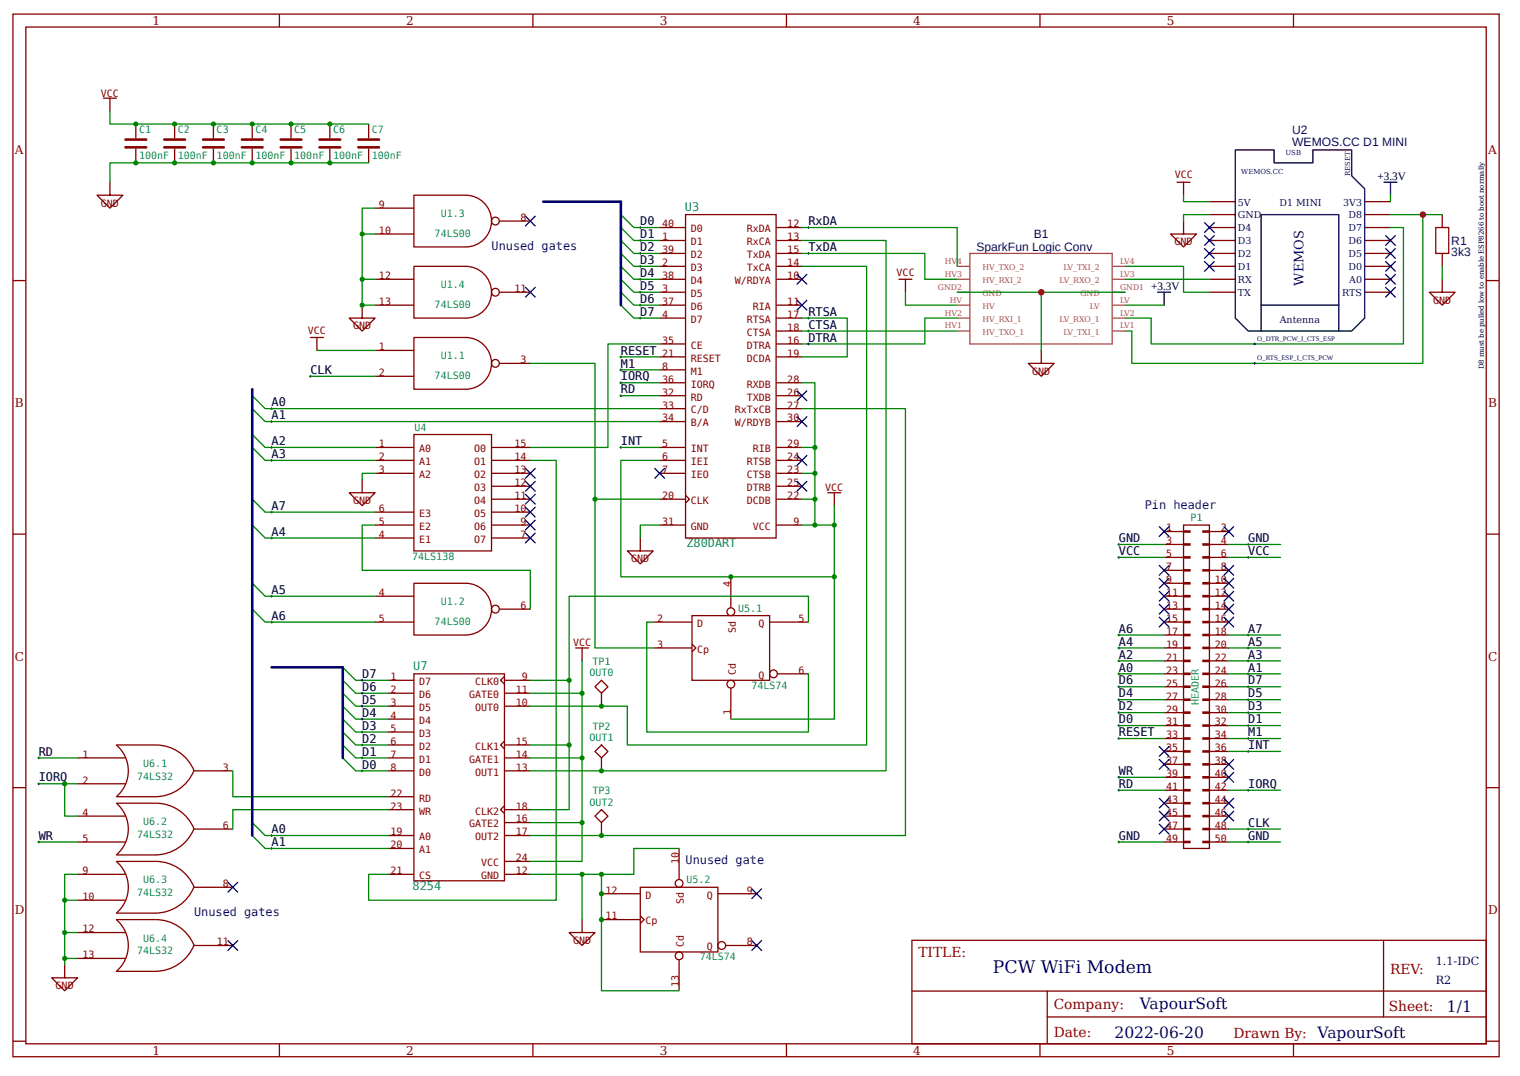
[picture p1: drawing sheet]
<svg xmlns="http://www.w3.org/2000/svg" width="297mm" height="210mm" viewBox="0 0 297 210" stroke-linecap="round" stroke-linejoin="round" font-family="sans-serif">
<g fill="none" stroke="#840000" stroke-width=".25">
<path d="M20.2 19.2h2.5M21.5 19.2v2.5M21.5 35.6v2.5h2.5l-2.5 2.6-2.5-2.6h2.5M26.5 24.2v2.8M26.5 29v2.8M34.1 24.2v2.8M34.1 29v2.8M41.7 24.2v2.8M41.7 29v2.8M49.3 24.2v2.8M49.3 29v2.8M56.9 24.2v2.8"/>
<path d="M56.9 29v2.8M64.5 24.2v2.8M64.5 29v2.8M72 24.2v2.8M72 29v2.8M80.9 38.1h10.1a5.1 5.1 0 0 1 5.1 5.1 5.1 5.1 0 0 1-5.1 5.1h-10.1zM230 35.6h2.6M231.3 35.6v2.5M70.8 59.6v2.6h2.5l-2.5 2.5-2.6-2.5h2.6M73.3 54.6h7.6M73.3 59.6h7.6M73.3 45.7h7.6"/>
<path d="M73.3 40.7h7.6M80.9 52h10.1a5.1 5.1 0 0 1 5.1 5.1 5.1 5.1 0 0 1-5.1 5.1h-10.1zM97.6 57.1h6M97.6 43.2h6M128.9 47h5.1M128.9 54.6h5.1M128.9 59.6h5.1M128.9 44.5h5.1M128.9 52h5.1M128.9 49.5h5.1M128.9 57.1h5.1M134 41.9h17.7v63.2h-17.7z"/>
<path d="M151.7 47h5M151.7 54.6h5M151.7 59.6h5M151.7 44.5h5M151.7 52h5M151.7 49.5h5M175.7 54.6h2.5M176.9 54.6v2.5M231.3 43.2v2.5h2.5l-2.5 2.6-2.5-2.6h2.5M281.8 54.6v2.5h2.6l-2.6 2.5-2.5-2.5h2.5M60.7 65.9h2.5M61.9 65.9v2.6"/>
<path d="M73.3 68.5h7.6M73.3 73.5h7.6M80.9 65.9h10.1a5.1 5.1 0 0 1 5.1 5.1 5.1 5.1 0 0 1-5.1 5.1h-10.1zM97.6 71h6M128.9 67.2h5.1M128.9 62.2h5.1M128.9 69.7h5.1M128.9 77.3h5.1M128.9 79.9h5.1M128.9 74.8h5.1M128.9 72.3h5.1M151.7 67.2h5"/>
<path d="M151.7 62.2h5M151.7 64.7h5M151.7 69.7h5M151.7 77.3h5M151.7 79.9h5M151.7 74.8h5M203.5 68.5v2.5h2.5l-2.5 2.5-2.5-2.5h2.5M70.8 93.8v2.5h2.5l-2.5 2.5-2.6-2.5h2.6M73.3 92.5h7.6M73.3 90h7.6M73.3 87.4h7.6M80.9 84.9h15.2v22.8h-15.2z"/>
<path d="M96.1 97.5h7.5M96.1 92.5h7.5M96.1 90h7.5M96.1 95h7.5M96.1 87.4h7.5M128.9 97.5h5.1M128.9 92.5h5.1M128.9 90h5.1M128.9 87.4h5.1M128.9 82.4h5.1M134 96.8l.7 .7-.7 .8M151.7 97.5h5"/>
<path d="M151.7 92.5h5M151.7 90h5M151.7 95h5M151.7 87.4h5M151.7 82.4h5M161.8 96.3h2.5M163 96.3v2.5M73.3 102.6h7.6M73.3 100.1h7.6M73.3 105.1h7.6M73.3 116.5h7.6M80.9 114h10.1a5.1 5.1 0 0 1 5.1 5 5.1 5.1 0 0 1-5.1 5.1h-10.1z"/>
<path d="M96.1 102.6h7.5M96.1 100.1h7.5M96.1 105.1h7.5M97.6 119h6M125.1 105.1v2.6h2.6l-2.6 2.5-2.5-2.5h2.5M128.9 102.6h5.1M142.8 112.7v6.1M151.7 102.6h5M227.5 116.5h3.8M227.5 119h3.8M227.5 103.9h3.8M227.5 114h3.8"/>
<path d="M227.5 106.4h3.8M227.5 108.9h3.8M227.5 111.4h3.8M231.3 118.9h1.3v.3h-1.3zM231.3 116.4h1.3v.2h-1.3zM231.3 113.8h1.3v.3h-1.3zM231.3 111.3h1.3v.3h-1.3zM231.3 108.8h1.3v.2h-1.3zM231.3 106.3h1.3v.2h-1.3zM231.3 103.7h1.3v.3h-1.3zM231.3 102.6h5v63.2h-5zM235.1 118.9h1.2v.3h-1.2z"/>
<path d="M235.1 116.4h1.2v.2h-1.2zM235.1 113.8h1.2v.3h-1.2zM235.1 111.3h1.2v.3h-1.2zM235.1 108.8h1.2v.2h-1.2zM235.1 106.3h1.2v.2h-1.2zM235.1 103.7h1.2v.3h-1.2zM236.3 116.5h3.8M236.3 119h3.8M236.3 103.9h3.8M236.3 114h3.8M236.3 106.4h3.8M236.3 108.9h3.8"/>
<path d="M236.3 111.4h3.8M73.3 121.6h7.6M75.8 132.9h5.1M75.8 138h5.1M75.8 135.5h5.1M80.9 131.7h17.7v40.4h-17.7zM98.6 132.2l-.8 .7 .8 .8M98.6 132.9h5M98.6 138h5M98.6 135.5h5M112.5 126.6h2.5M113.7 126.6v2.5"/>
<path d="M116.3 134.2l1.2-1.3 1.3 1.3-1.3 1.3zM117.5 135.5v2.5M127.7 121.6h7.5M127.7 126.6h7.5M135.2 120.3h15.2v12.6h-15.2zM135.2 125.9l.8 .7-.8 .8M142.8 134.4v6.1M150.4 121.6h7.6M151.9 131.7h6.1M227.5 121.6h3.8M227.5 126.6h3.8M227.5 131.7h3.8"/>
<path d="M227.5 124.1h3.8M227.5 129.1h3.8M227.5 134.2h3.8M227.5 136.7h3.8M227.5 139.3h3.8M231.3 139.1h1.3v.3h-1.3zM231.3 136.6h1.3v.3h-1.3zM231.3 134.1h1.3v.2h-1.3zM231.3 131.5h1.3v.3h-1.3zM231.3 129h1.3v.3h-1.3zM231.3 126.5h1.3v.2h-1.3zM231.3 124h1.3v.2h-1.3z"/>
<path d="M231.3 121.4h1.3v.3h-1.3zM235.1 139.1h1.2v.3h-1.2zM235.1 136.6h1.2v.3h-1.2zM235.1 134.1h1.2v.2h-1.2zM235.1 131.5h1.2v.3h-1.2zM235.1 129h1.2v.3h-1.2zM235.1 126.5h1.2v.2h-1.2zM235.1 124h1.2v.2h-1.2zM235.1 121.4h1.2v.3h-1.2zM236.3 121.6h3.8M236.3 126.6h3.8M236.3 131.7h3.8"/>
<path d="M236.3 124.1h3.8M236.3 129.1h3.8M236.3 134.2h3.8M236.3 136.7h3.8M236.3 139.3h3.8M15.2 148.1h9.3M15.2 153.2h9.3M15.2 159.5h9.3M30.3 145.6h-7.5a6.6 6.6 0 0 1 0 10.1M30.3 156.9l-7.5 .1a6.6 6.6 0 0 1 0 10l7.5 .1a8.2 8.2 0 0 0 7.6-5.1M30.4 145.6a8.1 8.1 0 0 1 7.5 5h7.6M30.4 156.9a8.1 8.1 0 0 1 7.5 5.1h7.6"/>
<path d="M37.9 150.6a8.2 8.2 0 0 1-7.6 5.1h-7.6M75.8 148.1h5.1M75.8 150.6h5.1M75.8 155.7h5.1M75.8 145.6h5.1M75.8 158.2h5.1M75.8 140.5h5.1M75.8 143h5.1M98.6 144.8l-.8 .8 .8 .7M98.6 157.5l-.8 .7 .8 .8M98.6 148.1h5M98.6 150.6h5"/>
<path d="M98.6 145.6h5M98.6 158.2h5M116.3 159.5l1.2-1.3 1.3 1.3-1.3 1.2zM117.5 145.6l1.3 1.2-1.3 1.3-1.2-1.3zM117.5 148.1v2.5M227.5 159.5h3.8M227.5 156.9h3.8M227.5 141.8h3.8M227.5 144.3h3.8M227.5 146.8h3.8M227.5 149.4h3.8M227.5 151.9h3.8"/>
<path d="M227.5 154.4h3.8M231.3 159.3h1.3v.3h-1.3zM231.3 156.8h1.3v.3h-1.3zM231.3 154.3h1.3v.2h-1.3zM231.3 151.8h1.3v.2h-1.3zM231.3 149.2h1.3v.3h-1.3zM231.3 146.7h1.3v.3h-1.3zM231.3 144.2h1.3v.2h-1.3zM231.3 141.7h1.3v.2h-1.3zM235.1 159.3h1.2v.3h-1.2zM235.1 156.8h1.2v.3h-1.2zM235.1 154.3h1.2v.2h-1.2z"/>
<path d="M235.1 151.8h1.2v.2h-1.2zM235.1 149.2h1.2v.3h-1.2zM235.1 146.7h1.2v.3h-1.2zM235.1 144.2h1.2v.2h-1.2zM235.1 141.7h1.2v.2h-1.2zM236.3 159.5h3.8M236.3 156.9h3.8M236.3 141.8h3.8M236.3 144.3h3.8M236.3 146.8h3.8M236.3 149.4h3.8M236.3 151.9h3.8"/>
<path d="M236.3 154.4h3.8M15.2 164.5h9.3M15.2 170.8h9.3M15.2 175.9h9.3M22.7 168.3h7.6M22.7 179.7h7.6M22.8 168.3a6.6 6.6 0 0 1 0 10.1h7.5a8.2 8.2 0 0 0 7.6-5.1M22.8 179.7a6.6 6.6 0 0 1 0 10.1M30.4 168.3a8.1 8.1 0 0 1 7.5 5.1h7.6M30.4 179.7a8.1 8.1 0 0 1 7.5 5l7.6 .1M75.8 170.8h5.1M75.8 163.3h5.1"/>
<path d="M75.8 165.8h5.1M98.6 170.8h5M98.6 160.7h5M98.6 163.3h5M98.6 168.3h5M113.7 179.7v2.5h2.6l-2.6 2.6-2.5-2.6h2.5M117.5 179.7h7.6M117.5 174.6h7.6M117.5 160.7v2.6M125.1 173.4h15.2v12.6h-15.2zM125.1 178.9l.8 .8-.8 .8M132.7 165.8v6.1"/>
<path d="M140.3 174.6h7.6M227.5 164.5h3.8M227.5 162h3.8M231.3 164.4h1.3v.3h-1.3zM231.3 161.9h1.3v.2h-1.3zM235.1 164.4h1.2v.3h-1.2zM235.1 161.9h1.2v.2h-1.2zM236.3 164.5h3.8M236.3 162h3.8M12.6 188.5v2.6h2.6l-2.6 2.5-2.5-2.5h2.5M15.2 182.2h9.3M15.2 187.3h9.3"/>
<path d="M37.9 184.7a8.2 8.2 0 0 1-7.6 5.1h-7.6M132.7 187.5v6.1M141.8 184.8h6.1"/>
<circle cx="96.8" cy="43.2" r=".76"/>
<circle cx="96.8" cy="57.1" r=".76"/>
<circle cx="96.8" cy="71" r=".76"/>
<circle cx="96.8" cy="119" r=".76"/>
<circle cx="142.8" cy="119.5" r=".76"/>
<circle cx="142.8" cy="133.7" r=".76"/>
<circle cx="151.2" cy="131.7" r=".76"/>
<circle cx="132.7" cy="172.6" r=".76"/>
<circle cx="132.7" cy="186.8" r=".76"/>
<circle cx="141" cy="184.8" r=".76"/>
</g>
<g fill="none" stroke="#080" stroke-width=".25">
<path d="M231.3 38.1v1.3h5M271.7 38.1v1.3M121.3 41.9l2.6 2.6M121.3 44.5l2.6 2.5M121.3 47l2.6 2.5M121.3 49.5l2.6 2.5M121.3 52l2.6 2.6M121.3 54.6l2.6 2.5M121.3 57.1l2.6 2.5M121.3 59.6l2.6 2.6M156.7 44.5h30.4v7.5M156.7 49.5h24v5.1h6.4"/>
<path d="M176.9 57.1v2.5h10.2M187.1 57.1h16.4M219.9 57.1h-16.4v11.4M219.9 52h11.4v5.1h5M219.9 54.6h16.4M219.9 59.6h7.6M236.3 41.9h-5v1.3M271.7 44.5h2.6v22.7h-49.3v-5h-5.1M271.7 41.9h6.4v29.1h-56.9v-6.3h-1.3M278.1 41.9h3.7M281.8 52v2.6M49.3 77.3l2.5 2.6h77.1"/>
<path d="M49.3 79.9l2.5 2.5M156.7 62.2h8.9v7.5h-8.9M156.7 64.7h30.4M187.1 62.2h-6.4v5h-24M49.3 84.9l2.5 2.5M49.3 87.4l2.5 2.6M49.3 97.5l2.5 2.6M49.3 102.6l2.5 2.5M49.3 114l2.5 2.5M49.3 119l2.5 2.6M67 130.4l2.5 2.5M67 132.9l2.5 2.6"/>
<path d="M67 135.5l2.5 2.5M67 138l2.5 2.5M218.6 131.7h8.9M67 140.5l2.5 2.5M67 143l2.5 2.6M67 145.6l2.5 2.5M67 148.1l2.5 2.5M49.3 160.7l2.5 2.6h24M49.3 163.3l2.5 2.5"/>
</g>
<g fill="#000" stroke="#000" stroke-width=".2">
<path d="M125.1 44.2v.5zM124.9 44.5h.5z"/>
<path d="M125.1 46.7v.5zM124.9 47h.5z"/>
<path d="M125.1 49.3v.5zM124.9 49.5h.5z"/>
<path d="M125.1 51.8v.5zM124.9 52h.5z"/>
<path d="M125.1 54.3v.5zM124.9 54.6h.5z"/>
<path d="M125.1 56.8v.6zM124.9 57.1h.5z"/>
<path d="M125.1 59.4v.5zM124.9 59.6h.5z"/>
<path d="M158 49.3v.5zM157.7 49.5h.5z"/>
<path d="M158 44.2v.5zM157.7 44.5h.5z"/>
<path d="M53.1 79.6v.5zM52.8 79.9h.5z"/>
<path d="M60.7 73.3v.5zM60.4 73.5h.5z"/>
<path d="M121.3 69.5v.5zM121.1 69.7h.5z"/>
<path d="M121.3 72v.5zM121.1 72.3h.5z"/>
<path d="M121.3 74.5v.5zM121.1 74.8h.5z"/>
<path d="M121.3 77.1v.5zM121.1 77.3h.5z"/>
<path d="M125.1 61.9v.5zM124.9 62.2h.5z"/>
<path d="M158 61.9v.5zM157.7 62.2h.5z"/>
<path d="M158 64.4v.5zM157.7 64.7h.5z"/>
<path d="M158 67v.5zM157.7 67.2h.5z"/>
<path d="M245.2 67v.5zM244.9 67.2h.5z"/>
<path d="M245.2 70.8v.5zM244.9 71h.5z"/>
<path d="M53.1 82.1v.5zM52.8 82.4h.5z"/>
<path d="M53.1 87.2v.5zM52.8 87.4h.5z"/>
<path d="M53.1 89.7v.5zM52.8 90h.5z"/>
<path d="M53.1 99.8v.5zM52.8 100.1h.5z"/>
<path d="M121.3 87.2v.5zM121.1 87.4h.5z"/>
<path d="M53.1 104.9v.5zM52.8 105.1h.5z"/>
<path d="M53.1 116.2v.6zM52.8 116.5h.5z"/>
<path d="M218.6 106.1v.5zM218.4 106.4h.5z"/>
<path d="M218.6 108.7v.5zM218.4 108.9h.5z"/>
<path d="M243.9 106.1v.5zM243.7 106.4h.5z"/>
<path d="M243.9 108.7v.5zM243.7 108.9h.5z"/>
<path d="M53.1 121.3v.5zM52.8 121.6h.5z"/>
<path d="M70.8 137.7v.5zM70.5 138h.5z"/>
<path d="M70.8 135.2v.5zM70.5 135.5h.5z"/>
<path d="M70.8 132.7v.5zM70.5 132.9h.5z"/>
<path d="M218.6 123.8v.5zM218.4 124.1h.5z"/>
<path d="M218.6 126.4v.5zM218.4 126.6h.5z"/>
<path d="M218.6 128.9v.5zM218.4 129.1h.5z"/>
<path d="M218.6 131.4v.5zM218.4 131.7h.5z"/>
<path d="M218.6 133.9v.5zM218.4 134.2h.5z"/>
<path d="M218.6 136.5v.5zM218.4 136.7h.5z"/>
<path d="M218.6 139v.5zM218.4 139.3h.5z"/>
<path d="M243.9 123.8v.5zM243.7 124.1h.5z"/>
<path d="M243.9 126.4v.5zM243.7 126.6h.5z"/>
<path d="M243.9 128.9v.5zM243.7 129.1h.5z"/>
<path d="M243.9 131.4v.5zM243.7 131.7h.5z"/>
<path d="M243.9 133.9v.5zM243.7 134.2h.5z"/>
<path d="M243.9 136.5v.5zM243.7 136.7h.5z"/>
<path d="M243.9 139v.5zM243.7 139.3h.5z"/>
<path d="M7.6 152.9v.5zM7.3 153.2h.5z"/>
<path d="M7.6 147.8v.6zM7.3 148.1h.5z"/>
<path d="M70.8 142.8v.5zM70.5 143h.5z"/>
<path d="M70.8 145.3v.5zM70.5 145.6h.5z"/>
<path d="M70.8 147.8v.6zM70.5 148.1h.5z"/>
<path d="M70.8 150.4v.5zM70.5 150.6h.5z"/>
<path d="M70.8 140.3v.5zM70.5 140.5h.5z"/>
<path d="M218.6 141.5v.5zM218.4 141.8h.5z"/>
<path d="M218.6 144.1v.5zM218.4 144.3h.5z"/>
<path d="M218.6 151.6v.5zM218.4 151.9h.5z"/>
<path d="M218.6 154.2v.5zM218.4 154.4h.5z"/>
<path d="M243.9 141.5v.5zM243.7 141.8h.5z"/>
<path d="M243.9 144.1v.5zM243.7 144.3h.5z"/>
<path d="M243.9 146.6v.5zM243.7 146.8h.5z"/>
<path d="M243.9 154.2v.5zM243.7 154.4h.5z"/>
<path d="M7.6 164.3v.5zM7.3 164.5h.5z"/>
<path d="M53.1 163v.5zM52.8 163.3h.5z"/>
<path d="M53.1 165.5v.5zM52.8 165.8h.5z"/>
<path d="M218.6 164.3v.5zM218.4 164.5h.5z"/>
<path d="M243.9 164.3v.5zM243.7 164.5h.5z"/>
<path d="M243.9 161.8v.5zM243.7 162h.5z"/>
</g>
<g fill="#000" stroke="#000084" stroke-width=".25">
<path d="M102.6 42.2l2 2zM104.6 42.2l-2 2z"/>
<path d="M102.6 56.1l2 2zM104.6 56.1l-2 2z"/>
<path d="M157.7 53.6l-2 2zM155.7 53.6l2 2z"/>
<path d="M235.3 51l2.1 2.1zM235.3 53.1l2.1-2.1z"/>
<path d="M235.3 46l2.1 2zM235.3 48l2.1-2z"/>
<path d="M235.3 43.5l2.1 2zM235.3 45.5l2.1-2z"/>
<path d="M235.3 48.5l2.1 2zM235.3 50.5l2.1-2z"/>
<path d="M270.7 46l2 2zM270.7 48l2-2z"/>
<path d="M270.7 53.6l2 2zM270.7 55.6l2-2z"/>
<path d="M270.7 56.1l2 2zM272.7 56.1l-2 2z"/>
<path d="M270.7 51l2 2.1zM270.7 53.1l2-2.1z"/>
<path d="M270.7 48.5l2 2zM272.7 48.5l-2 2z"/>
<path d="M157.7 76.3l-2 2zM155.7 76.3l2 2z"/>
<path d="M157.7 58.6l-2 2zM155.7 58.6l2 2z"/>
<path d="M104.6 91.5l-2 2zM102.6 91.5l2 2z"/>
<path d="M102.6 96l2-2zM102.6 94l2 2z"/>
<path d="M102.6 98.6l2-2.1zM102.6 96.5l2 2.1z"/>
<path d="M129.9 91.5l-2 2zM127.9 91.5l2 2z"/>
<path d="M155.7 91l2-2zM155.7 89l2 2z"/>
<path d="M157.7 81.4l-2 2zM155.7 81.4l2 2z"/>
<path d="M155.7 96l2-2zM155.7 94l2 2z"/>
<path d="M104.6 99.1l-2 2zM102.6 99.1l2 2z"/>
<path d="M102.6 103.6l2-2zM102.6 101.6l2 2z"/>
<path d="M102.6 106.1l2-2zM102.6 104.1l2 2z"/>
<path d="M226.5 104.9l2-2zM226.5 102.9l2 2z"/>
<path d="M226.5 112.5l2-2.1zM226.5 110.4l2 2.1z"/>
<path d="M226.5 113l2 2zM226.5 115l2-2z"/>
<path d="M226.5 115.5l2 2zM228.5 115.5l-2 2z"/>
<path d="M226.5 118l2 2zM226.5 120l2-2z"/>
<path d="M239.1 104.9l2-2zM239.1 102.9l2 2z"/>
<path d="M239.1 113l2 2zM239.1 115l2-2z"/>
<path d="M239.1 115.5l2 2zM241.1 115.5l-2 2z"/>
<path d="M239.1 118l2 2zM239.1 120l2-2z"/>
<path d="M239.1 110.4l2 2.1zM239.1 112.5l2-2.1z"/>
<path d="M226.5 120.5l2 2.1zM226.5 122.6l2-2.1z"/>
<path d="M239.1 120.5l2 2.1zM239.1 122.6l2-2.1z"/>
<path d="M226.5 158l2-2.1zM226.5 155.9l2 2.1z"/>
<path d="M226.5 145.8l2 2zM226.5 147.8l2-2z"/>
<path d="M226.5 148.4l2 2zM228.5 148.4l-2 2z"/>
<path d="M226.5 158.5l2 2zM228.5 158.5l-2 2z"/>
<path d="M239.1 148.4l2 2zM241.1 148.4l-2 2z"/>
<path d="M239.1 158.5l2 2zM241.1 158.5l-2 2z"/>
<path d="M239.1 155.9l2 2.1zM239.1 158l2-2.1z"/>
<path d="M239.1 150.9l2 2zM241.1 150.9l-2 2z"/>
<path d="M44.5 174.4l2-2zM44.5 172.4l2 2z"/>
<path d="M148.9 173.6l-2 2.1zM146.9 173.6l2 2.1z"/>
<path d="M226.5 161l2 2zM226.5 163l2-2z"/>
<path d="M46.5 183.7l-2 2.1zM44.5 183.7l2 2.1z"/>
<path d="M148.9 183.7l-2 2.1zM146.9 183.7l2 2.1z"/>
</g>
<g fill="none" stroke="#840000" stroke-width=".51">
<path d="M24.5 28.8h4.1M24.5 27.3h4.1M32.1 28.8h4M32.1 27.3h4M39.7 28.8h4M39.7 27.3h4M47.3 28.8h4M47.3 27.3h4M54.9 28.8h4M54.9 27.3h4M62.4 28.8h4.1M62.4 27.3h4.1"/>
<path d="M70 28.8h4.1M70 27.3h4.1"/>
</g>
<g fill="none" stroke="#008400" stroke-width=".25">
<path d="M21.5 21.7v2.5h50.5M72 31.8h-50.5v3.8M70.8 54.6h2.5M70.8 45.7v13.9h2.5M70.8 45.7h2.5M73.3 40.7h-2.5v5M123.9 44.5h5M123.9 47h5M123.9 49.5h5M123.9 52h5M123.9 54.6h5M123.9 57.1h5"/>
<path d="M123.9 59.6h5M156.7 52h12.7v93.6h-46.8v-7.6h-19M156.7 47h16.5v103.6h-69.6M60.7 73.5h12.6M61.9 68.5h11.4M103.6 71h12.7v26.5M121.3 69.7h7.6M121.3 72.3h7.6M121.3 74.8h7.6M121.3 77.3h7.6M123.9 62.2h5M128.9 67.2h-10.1v20.2h-15.2"/>
<path d="M156.7 79.9h20.2v83.4h-73.3M156.7 74.8h2.5v12.6M51.8 82.4h77.1M51.8 87.4h21.5M51.8 90h21.5M73.3 92.5h-2.5v1.3M103.6 90h5.1v85.9h-36.7v-5.1h3.8M116.3 97.5v29.1h11.4M116.3 97.5h12.6M121.3 87.4h7.6M128.9 90h-7.6v22.7h41.7M156.7 87.4h2.5"/>
<path d="M156.7 97.5h2.5M156.7 92.5h2.5M159.2 87.4v15.2M163 98.8v13.9M51.8 100.1h21.5M51.8 116.5h21.5M51.8 105.1h21.5M73.3 102.6h-2.5v8.8h32.8v7.6M128.9 102.6h-3.8v2.5M156.7 102.6h6.3M163 112.7v27.8h-20.2M218.6 106.4h8.9"/>
<path d="M218.6 108.9h8.9M240.1 106.4h10.1M240.1 108.9h10.1M51.8 121.6h21.5M69.5 132.9h6.3M69.5 135.5h6.3M69.5 138h6.3M103.6 132.9h7.6M103.6 135.5h10.1M111.2 132.9v12.7M113.7 129.1v31.6M127.7 121.6h-1.3v21.4h31.6v-11.3"/>
<path d="M158 121.6v-5.1h-46.8v16.4M218.6 124.1h8.9M218.6 126.6h8.9M218.6 129.1h8.9M218.6 134.2h8.9M218.6 136.7h8.9M218.6 139.3h8.9M240.1 124.1h10.1M240.1 126.6h10.1M240.1 129.1h10.1M240.1 134.2h10.1M240.1 136.7h10.1"/>
<path d="M240.1 139.3h10.1M240.1 131.7h10.1M7.6 148.1h7.6M7.6 153.2h7.6M12.6 153.2v6.3h2.6M45.5 150.6v5.1h30.3M69.5 140.5h6.3M69.5 143h6.3M69.5 145.6h6.3M69.5 148.1h6.3M69.5 150.6h6.3M75.8 158.2h-30.3v3.8"/>
<path d="M103.6 145.6h7.6M103.6 148.1h10.1M111.2 145.6v12.6h-7.6M218.6 141.8h8.9M218.6 144.3h8.9M218.6 151.9h8.9M218.6 154.4h8.9M240.1 141.8h10.1M240.1 144.3h10.1M240.1 154.4h10.1M240.1 146.8h10.1M7.6 164.5h7.6"/>
<path d="M12.6 175.9h2.6M12.6 175.9v12.6M15.2 170.8h-2.6v5.1M51.8 165.8h24M103.6 160.7h10.1M103.6 170.8h13.9M113.7 160.7v7.6h-10.1M113.7 170.8v8.9M117.5 170.8v22.8h15.2M132.7 165.8h-8.8v5h-6.4M218.6 164.5h8.9M240.1 164.5h10.1"/>
<path d="M240.1 162h10.1M12.6 182.2h2.6M12.6 187.3h2.6"/>
</g>
<path d="M106.2 39.4h15.1v20.2M49.3 76.1v87.2M53.1 130.4h13.9v17.7" fill="none" stroke="#000084" stroke-width=".51"/>
<g fill="none" stroke="#800" stroke-width=".25">
<path d="M2.5 2.8h290.5v203.7h-290.5zM5.1 5.3h285.3v198.7h-285.3zM54.6 2.8v2.5M104.1 2.8v2.5M153.7 2.8v2.5M203.2 2.8v2.5M252.8 2.8v2.5M236.3 39.4h5.1M266.7 39.4h5M2.5 54.8h2.6M236.3 57.1h5.1M236.3 54.6h5.1"/>
<path d="M236.3 52h5.1M236.3 49.5h5.1M236.3 47h5.1M236.3 44.5h5.1M236.3 41.9h5.1M266.7 57.1h5M266.7 54.6h5M266.7 52h5M266.7 49.5h5M266.7 47h5M266.7 44.5h5M266.7 41.9h5"/>
<path d="M281.8 41.9v2.6M281.8 49.5v2.5M290.4 54.8h2.6M2.5 104.4h2.6M290.4 104.4h2.6M2.5 153.9h2.6M290.4 153.9h2.6M178.2 183.7h112.2v20.3h-112.2zM178.2 193.7h112.1M204.7 198.7h85.6M204.7 193.7v10.1M270.4 183.8v14.9"/>
<path d="M2.5 203.5h2.6M54.6 204v2.5M104.1 204v2.5M153.7 204v2.5M203.2 204v2.5M252.8 204v2.5M290.4 203.5h2.6"/>
</g>
<path d="M241.4 29.3h7.6v2.5h7.6v-2.5h7.5v5.1l2.6 2.5v25.3l-2.6 2.5h-20.2l-2.5-2.5zM270.5 35.6h2.5M271.7 35.6v2.5M226.2 57.1h2.6M227.5 57.1v2.5M246.5 59.6h15.1M246.5 64.7v-22.8h15.1v22.8" fill="none" stroke="#000" stroke-width=".25"/>
<g fill="none" stroke="#a54b4b" stroke-width=".25">
<path d="M187.1 59.6h2.4M187.1 57.1h2.4M187.1 54.6h2.4M187.1 52h2.4M189.5 49.5h27.8v17.7h-27.8zM217.4 59.6h2.5M217.4 57.1h2.5M217.4 54.6h2.5M217.4 52h2.5M187.1 64.7h2.4M187.1 62.2h2.4M217.4 64.7h2.5"/>
<path d="M217.4 62.2h2.5"/>
</g>
<path d="M280.6 44.5h2.5v5h-2.5z" fill="none" stroke="#a00000" stroke-width=".25"/>
<g fill="#008400">
<circle cx="116.3" cy="97.5" r=".51"/>
<circle cx="12.6" cy="153.2" r=".51"/>
<circle cx="163" cy="102.6" r=".51"/>
<circle cx="163" cy="112.7" r=".51"/>
<circle cx="111.2" cy="132.9" r=".51"/>
<circle cx="111.2" cy="145.6" r=".51"/>
<circle cx="113.7" cy="135.5" r=".51"/>
<circle cx="113.7" cy="148.1" r=".51"/>
<circle cx="113.7" cy="160.7" r=".51"/>
<circle cx="142.8" cy="112.7" r=".51"/>
<circle cx="26.5" cy="24.2" r=".51"/>
<circle cx="34.1" cy="24.2" r=".51"/>
<circle cx="41.7" cy="24.2" r=".51"/>
<circle cx="49.3" cy="24.2" r=".51"/>
<circle cx="56.9" cy="24.2" r=".51"/>
<circle cx="64.5" cy="24.2" r=".51"/>
<circle cx="26.5" cy="31.8" r=".51"/>
<circle cx="34.1" cy="31.8" r=".51"/>
<circle cx="41.7" cy="31.8" r=".51"/>
<circle cx="49.3" cy="31.8" r=".51"/>
<circle cx="56.9" cy="31.8" r=".51"/>
<circle cx="64.5" cy="31.8" r=".51"/>
<circle cx="159.2" cy="102.6" r=".51"/>
<circle cx="159.2" cy="97.5" r=".51"/>
<circle cx="159.2" cy="92.5" r=".51"/>
<circle cx="159.2" cy="87.4" r=".51"/>
<circle cx="12.6" cy="175.9" r=".51"/>
<circle cx="12.6" cy="182.2" r=".51"/>
<circle cx="70.8" cy="45.7" r=".51"/>
<circle cx="70.8" cy="54.6" r=".51"/>
<circle cx="117.5" cy="174.6" r=".51"/>
<circle cx="117.5" cy="179.7" r=".51"/>
<circle cx="70.8" cy="59.6" r=".51"/>
<circle cx="12.6" cy="187.3" r=".51"/>
<circle cx="117.5" cy="170.8" r=".51"/>
<circle cx="113.7" cy="170.8" r=".5"/>
<circle cx="117.5" cy="138" r=".51"/>
<circle cx="117.5" cy="150.6" r=".51"/>
<circle cx="117.5" cy="163.3" r=".51"/>
</g>
<g fill="#c00">
<circle cx="203.5" cy="57.1" r=".63"/>
<circle cx="278.1" cy="41.9" r=".63"/>
</g>
<text font-size="3.4" fill="#000084" x="194" y="190.2">PCW WiFi Modem</text>
<g font-size="3" fill="#000084">
<text x="222.8" y="197.2">VapourSoft</text>
<text x="282.8" y="197.8">1/1</text>
<text x="217.8" y="202.8">2022-06-20</text>
</g>
<g font-size="2.7" fill="#800">
<text x="179.5" y="187">TITLE:</text>
<text x="271.6" y="190.4">REV:</text>
<text x="205.9" y="197.2">Company:</text>
<text x="271.4" y="197.6">Sheet:</text>
<text x="205.9" y="202.7">Date:</text>
<text x="241.1" y="202.8">Drawn By: VapourSoft</text>
</g>
<text font-size="2.5" fill="#000084" x="254.7" y="55.8" transform="rotate(-90 254.7 55.8)">WEMOS</text>
<g font-size="2.4" fill="#800">
<text x="29.8" y="4.9">1</text>
<text x="79.4" y="4.9">2</text>
<text x="128.9" y="4.9">3</text>
<text x="178.5" y="4.9">4</text>
<text x="228" y="4.9">5</text>
<text x="2.9" y="30.1">A</text>
<text x="290.8" y="30.1">A</text>
<text x="2.9" y="79.6">B</text>
<text x="290.8" y="79.6">B</text>
<text x="2.9" y="129.1">C</text>
<text x="290.8" y="129.1">C</text>
<text x="2.9" y="178.7">D</text>
<text x="290.8" y="178.7">D</text>
<text x="29.8" y="206.1">1</text>
<text x="79.4" y="206.1">2</text>
<text x="128.9" y="206.1">3</text>
<text x="178.5" y="206.1">4</text>
<text x="228" y="206.1">5</text>
</g>
<g font-size="2.4" fill="#000080">
<text x="252.5" y="28.5">WEMOS.CC D1 MINI</text>
<text x="252.5" y="26.3">U2</text>
<text x="202" y="46.4">B1</text>
<text x="283.6" y="47.8">R1</text>
<text x="190.8" y="49">SparkFun Logic Conv</text>
<text x="283.6" y="50.1">3k3</text>
</g>
<g font-size="2.3" fill="#008484">
<text x="133.8" y="41.3">U3</text>
<text x="134.1" y="107">Z80DART</text>
<text x="80.8" y="131">U7</text>
<text x="80.6" y="174">8254</text>
</g>
<g font-size="2.3">
<text x="125.1" y="44">D0</text>
<text x="125.1" y="46.5">D1</text>
<text x="158" y="44">RxDA</text>
<text x="125.1" y="49.1">D2</text>
<text x="125.1" y="51.6">D3</text>
<text x="158" y="49.1">TxDA</text>
<text x="125.1" y="54.1">D4</text>
<text x="125.1" y="56.6">D5</text>
<text x="125.1" y="59.2">D6</text>
<text x="125.1" y="61.7">D7</text>
<text x="158" y="61.7">RTSA</text>
<text x="158" y="64.2">CTSA</text>
<text x="121.3" y="69.3">RESET</text>
<text x="121.3" y="71.8">M1</text>
<text x="158" y="66.8">DTRA</text>
<text x="60.7" y="73.1">CLK</text>
<text x="121.3" y="74.3">IORQ</text>
<text x="121.3" y="76.9">RD</text>
<text x="53.1" y="79.4">A0</text>
<text x="53.1" y="81.9">A1</text>
<text x="53.1" y="87">A2</text>
<text x="53.1" y="89.5">A3</text>
<text x="121.3" y="87">INT</text>
<text x="53.1" y="99.6">A7</text>
<text x="53.1" y="104.7">A4</text>
<text x="218.6" y="105.9">GND</text>
<text x="243.9" y="105.9">GND</text>
<text x="218.6" y="108.5">VCC</text>
<text x="243.9" y="108.5">VCC</text>
<text x="53.1" y="116">A5</text>
<text x="53.1" y="121.1">A6</text>
<text x="218.6" y="123.6">A6</text>
<text x="243.9" y="123.6">A7</text>
<text x="218.6" y="126.2">A4</text>
<text x="218.6" y="128.7">A2</text>
<text x="218.6" y="131.2">A0</text>
<text x="243.9" y="126.2">A5</text>
<text x="243.9" y="128.7">A3</text>
<text x="243.9" y="131.2">A1</text>
<text x="70.8" y="137.5">D5</text>
<text x="70.8" y="135">D6</text>
<text x="70.8" y="132.5">D7</text>
<text x="218.6" y="133.7">D6</text>
<text x="218.6" y="136.3">D4</text>
<text x="243.9" y="133.7">D7</text>
<text x="243.9" y="136.3">D5</text>
<text x="70.8" y="142.6">D3</text>
<text x="70.8" y="140.1">D4</text>
<text x="218.6" y="138.8">D2</text>
<text x="218.6" y="141.3">D0</text>
<text x="218.6" y="143.9">RESET</text>
<text x="243.9" y="138.8">D3</text>
<text x="243.9" y="141.3">D1</text>
<text x="243.9" y="143.9">M1</text>
<text x="7.6" y="147.6">RD</text>
<text x="70.8" y="145.1">D2</text>
<text x="70.8" y="147.6">D1</text>
<text x="243.9" y="146.4">INT</text>
<text x="7.6" y="152.7">IORQ</text>
<text x="70.8" y="150.2">D0</text>
<text x="218.6" y="151.4">WR</text>
<text x="218.6" y="154">RD</text>
<text x="243.9" y="154">IORQ</text>
<text x="243.9" y="161.5">CLK</text>
<text x="7.6" y="164.1">WR</text>
<text x="53.1" y="162.8">A0</text>
<text x="53.1" y="165.3">A1</text>
<text x="218.6" y="164.1">GND</text>
<text x="243.9" y="164.1">GND</text>
</g>
<g font-size="2.3" fill="#0000c2">
<text x="96.1" y="48.8">Unused gates</text>
<text x="223.7" y="99.4">Pin header</text>
<text x="134" y="168.9">Unused gate</text>
<text x="37.9" y="179">Unused gates</text>
</g>
<g font-size="2.2">
<text x="269.2" y="35.1">+3.3V</text>
<text x="225" y="56.6">+3.3V</text>
</g>
<g font-size="2.2" fill="#000084">
<text x="280.6" y="188.5">1.1-IDC</text>
<text x="280.6" y="192.3">R2</text>
</g>
<g font-size="2" fill="#840000">
<text x="19.7" y="18.9">VCC</text>
<text x="229.6" y="34.9">VCC</text>
<text x="19.7" y="40.4">GND</text>
<text x="74.1" y="40.6">9</text>
<text x="74.1" y="45.7">10</text>
<text x="101.7" y="43.2">8</text>
<text x="129.4" y="47">1</text>
<text x="129.4" y="44.4">40</text>
<text x="135" y="47.9">D1</text>
<text x="135" y="45.4">D0</text>
<text x="145.9" y="45.4">RxDA</text>
<text x="145.9" y="47.9">RxCA</text>
<text x="153.9" y="44.4">12</text>
<text x="153.9" y="47">13</text>
<text x="229.5" y="47.9">GND</text>
<text x="129.4" y="52">2</text>
<text x="129.4" y="49.5">39</text>
<text x="135" y="53">D3</text>
<text x="135" y="50.5">D2</text>
<text x="145.9" y="53">TxCA</text>
<text x="145.9" y="50.5">TxDA</text>
<text x="153.9" y="52">14</text>
<text x="153.9" y="49.5">15</text>
<text x="74.1" y="54.5">12</text>
<text x="74.1" y="59.6">13</text>
<text x="100.5" y="57.1">11</text>
<text x="129.4" y="57.1">3</text>
<text x="129.4" y="59.6">37</text>
<text x="129.4" y="54.5">38</text>
<text x="135" y="58">D5</text>
<text x="135" y="55.5">D4</text>
<text x="143.6" y="55.5">W/RDYA</text>
<text x="153.9" y="54.5">10</text>
<text x="153.9" y="59.6">11</text>
<text x="175.2" y="54">VCC</text>
<text x="280.1" y="59.3">GND</text>
<text x="60.2" y="65.2">VCC</text>
<text x="69" y="64.4">GND</text>
<text x="129.4" y="62.1">4</text>
<text x="135" y="60.6">D6</text>
<text x="135" y="63.1">D7</text>
<text x="145.9" y="63.1">RTSA</text>
<text x="145.9" y="65.6">CTSA</text>
<text x="147.1" y="60.6">RIA</text>
<text x="153.9" y="62.1">17</text>
<text x="153.9" y="64.7">18</text>
<text x="74.1" y="68.5">1</text>
<text x="101.7" y="71">3</text>
<text x="129.4" y="69.7">21</text>
<text x="129.4" y="67.2">35</text>
<text x="135" y="70.7">RESET</text>
<text x="135" y="68.2">CE</text>
<text x="145.9" y="68.2">DTRA</text>
<text x="145.9" y="70.7">DCDA</text>
<text x="153.9" y="67.2">16</text>
<text x="153.9" y="69.7">19</text>
<text x="74.1" y="73.5">2</text>
<text x="129.4" y="77.3">32</text>
<text x="129.4" y="74.8">36</text>
<text x="129.4" y="72.2">8</text>
<text x="135" y="75.7">IORQ</text>
<text x="135" y="73.2">M1</text>
<text x="145.9" y="75.7">RXDB</text>
<text x="153.9" y="77.3">26</text>
<text x="153.9" y="74.8">28</text>
<text x="201.7" y="73.2">GND</text>
<text x="129.4" y="79.8">33</text>
<text x="129.4" y="82.4">34</text>
<text x="135" y="78.3">RD</text>
<text x="135" y="80.8">C/D</text>
<text x="135" y="83.3">B/A</text>
<text x="143.6" y="80.8">RxTxCB</text>
<text x="143.6" y="83.3">W/RDYB</text>
<text x="145.9" y="78.3">TXDB</text>
<text x="153.9" y="79.8">27</text>
<text x="153.9" y="82.4">30</text>
<text x="74.1" y="87.4">1</text>
<text x="74.1" y="89.9">2</text>
<text x="81.9" y="88.4">A0</text>
<text x="92.7" y="88.4">O0</text>
<text x="100.5" y="89.9">14</text>
<text x="100.5" y="87.4">15</text>
<text x="129.4" y="87.4">5</text>
<text x="129.4" y="89.9">6</text>
<text x="135" y="88.4">INT</text>
<text x="147.1" y="88.4">RIB</text>
<text x="153.9" y="89.9">24</text>
<text x="153.9" y="87.4">29</text>
<text x="74.1" y="92.5">3</text>
<text x="81.9" y="90.9">A1</text>
<text x="81.9" y="93.4">A2</text>
<text x="92.7" y="96">O3</text>
<text x="92.7" y="93.4">O2</text>
<text x="92.7" y="90.9">O1</text>
<text x="100.5" y="95">12</text>
<text x="100.5" y="92.5">13</text>
<text x="129.4" y="92.5">7</text>
<text x="135" y="90.9">IEI</text>
<text x="135" y="93.4">IEO</text>
<text x="145.9" y="93.4">CTSB</text>
<text x="145.9" y="90.9">RTSB</text>
<text x="145.9" y="96">DTRB</text>
<text x="153.9" y="92.5">23</text>
<text x="153.9" y="95">25</text>
<text x="161.3" y="96">VCC</text>
<text x="69" y="98.5">GND</text>
<text x="74.1" y="100">6</text>
<text x="81.9" y="101">E3</text>
<text x="92.7" y="101">O5</text>
<text x="92.7" y="98.5">O4</text>
<text x="100.5" y="100">10</text>
<text x="100.5" y="97.5">11</text>
<text x="129.4" y="97.5">20</text>
<text x="135" y="98.5">CLK</text>
<text x="145.9" y="98.5">DCDB</text>
<text x="153.9" y="97.5">22</text>
<text x="74.1" y="105.1">4</text>
<text x="74.1" y="102.6">5</text>
<text x="81.9" y="106.1">E1</text>
<text x="81.9" y="103.5">E2</text>
<text x="92.7" y="106.1">O7</text>
<text x="92.7" y="103.5">O6</text>
<text x="101.7" y="105.1">7</text>
<text x="101.7" y="102.6">9</text>
<text x="129.4" y="102.6">31</text>
<text x="135" y="103.5">GND</text>
<text x="147.1" y="103.5">VCC</text>
<text x="155" y="102.6">9</text>
<text x="227.9" y="103.8">1</text>
<text x="227.9" y="106.4">3</text>
<text x="238.6" y="103.8">2</text>
<text x="238.6" y="106.4">4</text>
<text x="123.4" y="109.9">GND</text>
<text x="227.9" y="108.9">5</text>
<text x="227.9" y="111.4">7</text>
<text x="227.9" y="114">9</text>
<text x="237.4" y="114">10</text>
<text x="238.6" y="108.9">6</text>
<text x="238.6" y="111.4">8</text>
<text x="74.1" y="116.5">4</text>
<text x="101.7" y="119">6</text>
<text x="142.8" y="114.6" transform="rotate(-90 142.8 114.6)">4</text>
<text x="227.9" y="116.5">11</text>
<text x="227.9" y="119">13</text>
<text x="237.4" y="116.5">12</text>
<text x="237.4" y="119">14</text>
<text x="74.1" y="121.5">5</text>
<text x="128.4" y="121.5">2</text>
<text x="136.2" y="122.5">D</text>
<text x="143.8" y="123.7" transform="rotate(-90 143.8 123.7)">Sd</text>
<text x="148.2" y="122.5">Q</text>
<text x="156" y="121.5">5</text>
<text x="227.9" y="121.5">15</text>
<text x="227.9" y="124.1">17</text>
<text x="237.4" y="121.5">16</text>
<text x="237.4" y="124.1">18</text>
<text x="112" y="126.3">VCC</text>
<text x="128.4" y="126.6">3</text>
<text x="136.2" y="127.6">Cp</text>
<text x="143.8" y="131.9" transform="rotate(-90 143.8 131.9)">Cd</text>
<text x="156" y="131.6">6</text>
<text x="227.9" y="126.6">19</text>
<text x="227.9" y="129.1">21</text>
<text x="227.9" y="131.6">23</text>
<text x="237.4" y="126.6">20</text>
<text x="237.4" y="129.1">22</text>
<text x="237.4" y="131.6">24</text>
<text x="76.3" y="132.9">1</text>
<text x="76.3" y="135.4">2</text>
<text x="76.3" y="138">3</text>
<text x="81.9" y="133.9">D7</text>
<text x="81.9" y="136.4">D6</text>
<text x="91.7" y="136.4">GATE0</text>
<text x="92.9" y="133.9">CLK0</text>
<text x="100.8" y="138">10</text>
<text x="100.8" y="135.4">11</text>
<text x="102" y="132.9">9</text>
<text x="148.2" y="132.6">Q</text>
<text x="227.9" y="134.2">25</text>
<text x="227.9" y="136.7">27</text>
<text x="237.4" y="134.2">26</text>
<text x="237.4" y="136.7">28</text>
<text x="76.3" y="140.5">4</text>
<text x="76.3" y="143">5</text>
<text x="81.9" y="138.9">D5</text>
<text x="81.9" y="141.5">D4</text>
<text x="81.9" y="144">D3</text>
<text x="92.9" y="138.9">OUT0</text>
<text x="142.8" y="139.8" transform="rotate(-90 142.8 139.8)">1</text>
<text x="227.9" y="139.2">29</text>
<text x="227.9" y="141.8">31</text>
<text x="237.4" y="139.2">30</text>
<text x="237.4" y="141.8">32</text>
<text x="16.1" y="148.1">1</text>
<text x="76.3" y="145.5">6</text>
<text x="76.3" y="148.1">7</text>
<text x="81.9" y="146.5">D2</text>
<text x="81.9" y="149">D1</text>
<text x="91.7" y="149">GATE1</text>
<text x="92.9" y="146.5">CLK1</text>
<text x="100.8" y="148.1">14</text>
<text x="100.8" y="145.5">15</text>
<text x="227.9" y="144.3">33</text>
<text x="227.9" y="146.8">35</text>
<text x="227.9" y="149.3">37</text>
<text x="237.4" y="144.3">34</text>
<text x="237.4" y="146.8">36</text>
<text x="237.4" y="149.3">38</text>
<text x="16.1" y="153.1">2</text>
<text x="43.6" y="150.6">3</text>
<text x="76.3" y="155.7">22</text>
<text x="76.3" y="150.6">8</text>
<text x="81.9" y="151.6">D0</text>
<text x="92.9" y="151.6">OUT1</text>
<text x="100.8" y="150.6">13</text>
<text x="227.9" y="151.9">39</text>
<text x="227.9" y="154.4">41</text>
<text x="237.4" y="151.9">40</text>
<text x="237.4" y="154.4">42</text>
<text x="16.1" y="159.4">4</text>
<text x="43.6" y="162">6</text>
<text x="76.3" y="158.2">23</text>
<text x="81.9" y="156.6">RD</text>
<text x="81.9" y="159.2">WR</text>
<text x="91.7" y="161.7">GATE2</text>
<text x="92.9" y="159.2">CLK2</text>
<text x="100.8" y="160.7">16</text>
<text x="100.8" y="158.2">18</text>
<text x="227.9" y="156.9">43</text>
<text x="227.9" y="159.4">45</text>
<text x="227.9" y="162">47</text>
<text x="237.4" y="156.9">44</text>
<text x="237.4" y="159.4">46</text>
<text x="237.4" y="162">48</text>
<text x="16.1" y="164.5">5</text>
<text x="76.3" y="163.2">19</text>
<text x="76.3" y="165.8">20</text>
<text x="81.9" y="164.2">A0</text>
<text x="81.9" y="166.7">A1</text>
<text x="92.9" y="164.2">OUT2</text>
<text x="100.8" y="163.2">17</text>
<text x="227.9" y="164.5">49</text>
<text x="237.4" y="164.5">50</text>
<text x="16.1" y="170.8">9</text>
<text x="43.6" y="173.4">8</text>
<text x="76.3" y="170.8">21</text>
<text x="81.9" y="171.8">CS</text>
<text x="94" y="171.8">GND</text>
<text x="94" y="169.3">VCC</text>
<text x="100.8" y="170.8">12</text>
<text x="100.8" y="168.3">24</text>
<text x="132.7" y="168.9" transform="rotate(-90 132.7 168.9)">10</text>
<text x="16.1" y="175.9">10</text>
<text x="118.3" y="179.7">11</text>
<text x="118.3" y="174.6">12</text>
<text x="126.1" y="175.6">D</text>
<text x="133.7" y="176.7" transform="rotate(-90 133.7 176.7)">Sd</text>
<text x="138.1" y="175.6">Q</text>
<text x="145.9" y="174.6">9</text>
<text x="16.1" y="182.2">12</text>
<text x="42.4" y="184.7">11</text>
<text x="112" y="184.4">GND</text>
<text x="126.1" y="180.6">Cp</text>
<text x="133.7" y="185" transform="rotate(-90 133.7 185)">Cd</text>
<text x="138.1" y="185.7">Q</text>
<text x="145.9" y="184.7">8</text>
<text x="16.1" y="187.3">13</text>
<text x="10.9" y="193.3">GND</text>
<text x="132.7" y="192.8" transform="rotate(-90 132.7 192.8)">13</text>
</g>
<g font-size="2" fill="#008484">
<text x="27.2" y="26">C1</text>
<text x="34.8" y="26">C2</text>
<text x="42.3" y="26">C3</text>
<text x="49.9" y="26">C4</text>
<text x="57.5" y="26">C5</text>
<text x="65.1" y="26">C6</text>
<text x="72.7" y="26">C7</text>
<text x="27.2" y="31">100nF</text>
<text x="34.8" y="31">100nF</text>
<text x="42.3" y="31">100nF</text>
<text x="49.9" y="31">100nF</text>
<text x="57.5" y="31">100nF</text>
<text x="65.1" y="31">100nF</text>
<text x="72.7" y="31">100nF</text>
<text x="84.9" y="46.2">74LS00</text>
<text x="86.1" y="42.4">U1.3</text>
<text x="86.1" y="56.3">U1.4</text>
<text x="84.9" y="60.1">74LS00</text>
<text x="86.1" y="70.2">U1.1</text>
<text x="84.9" y="74">74LS00</text>
<text x="81" y="84.1">U4</text>
<text x="232.6" y="101.8">P1</text>
<text x="80.6" y="109.4">74LS138</text>
<text x="86.1" y="118.3">U1.2</text>
<text x="144.3" y="119.5">U5.1</text>
<text x="84.9" y="122">74LS00</text>
<text x="115.8" y="129.9">TP1</text>
<text x="115.2" y="132.2">OUT0</text>
<text x="146.9" y="134.6">74LS74</text>
<text x="234.3" y="137.7" transform="rotate(-90 234.3 137.7)">HEADER</text>
<text x="115.8" y="142.6">TP2</text>
<text x="28" y="149.9">U6.1</text>
<text x="115.2" y="144.8">OUT1</text>
<text x="26.8" y="152.4">74LS32</text>
<text x="115.8" y="155.2">TP3</text>
<text x="28" y="161.2">U6.2</text>
<text x="115.2" y="157.4">OUT2</text>
<text x="26.8" y="163.8">74LS32</text>
<text x="28" y="172.6">U6.3</text>
<text x="134.1" y="172.6">U5.2</text>
<text x="26.8" y="175.1">74LS32</text>
<text x="28" y="184">U6.4</text>
<text x="26.8" y="186.5">74LS32</text>
<text x="136.8" y="187.6">74LS74</text>
</g>
<g font-size="1.9" fill="#000084">
<text x="241.9" y="40.2">5V</text>
<text x="250.1" y="40.3">D1 MINI</text>
<text x="262.5" y="40.2">3V3</text>
<text x="241.9" y="47.7">D3</text>
<text x="241.9" y="45.2">D4</text>
<text x="241.9" y="42.7">GND</text>
<text x="263.5" y="47.7">D6</text>
<text x="263.5" y="45.2">D7</text>
<text x="263.5" y="42.7">D8</text>
<text x="241.9" y="52.8">D1</text>
<text x="241.9" y="50.3">D2</text>
<text x="263.5" y="52.8">D0</text>
<text x="263.5" y="50.3">D5</text>
<text x="241.9" y="57.9">TX</text>
<text x="241.9" y="55.3">RX</text>
<text x="262.3" y="57.9">RTS</text>
<text x="263.7" y="55.3">A0</text>
<text x="250.1" y="63">Antenna</text>
</g>
<g font-size="1.5" fill="#a54b4b">
<text x="184.6" y="51.5">HV4</text>
<text x="192" y="52.8">HV_TXO_2</text>
<text x="207.8" y="52.8">LV_TXI_2</text>
<text x="218.9" y="51.5">LV4</text>
<text x="183.3" y="56.6">GND2</text>
<text x="184.6" y="54.1">HV3</text>
<text x="185.6" y="59.1">HV</text>
<text x="192" y="57.8">GND</text>
<text x="192" y="55.3">HV_RXI_2</text>
<text x="207.1" y="55.3">LV_RXO_2</text>
<text x="211.1" y="57.8">GND</text>
<text x="218.9" y="59.1">LV</text>
<text x="218.9" y="56.6">GND1</text>
<text x="218.9" y="54.1">LV3</text>
<text x="184.6" y="64.2">HV1</text>
<text x="184.6" y="61.7">HV2</text>
<text x="192" y="65.4">HV_TXO_1</text>
<text x="192" y="62.9">HV_RXI_1</text>
<text x="192" y="60.4">HV</text>
<text x="207.1" y="62.9">LV_RXO_1</text>
<text x="207.8" y="65.4">LV_TXI_1</text>
<text x="213" y="60.4">LV</text>
<text x="218.9" y="64.2">LV1</text>
<text x="218.9" y="61.7">LV2</text>
</g>
<g font-size="1.3" fill="#000084">
<text x="242.6" y="34">WEMOS.CC</text>
<text x="251.2" y="30.2">USB</text>
<text x="263.8" y="34.4" transform="rotate(-90 263.8 34.4)">RESET</text>
<text x="245.7" y="66.6">O_DTR_PCW_I_CTS_ESP</text>
<text x="245.7" y="70.4">O_RTS_ESP_I_CTS_PCW</text>
</g>
<text font-size="1.3" x="289.9" y="72.1" transform="rotate(-90 289.9 72.1)">D8 must be pulled low to enable ESP8266 to boot normally</text>
</svg>
